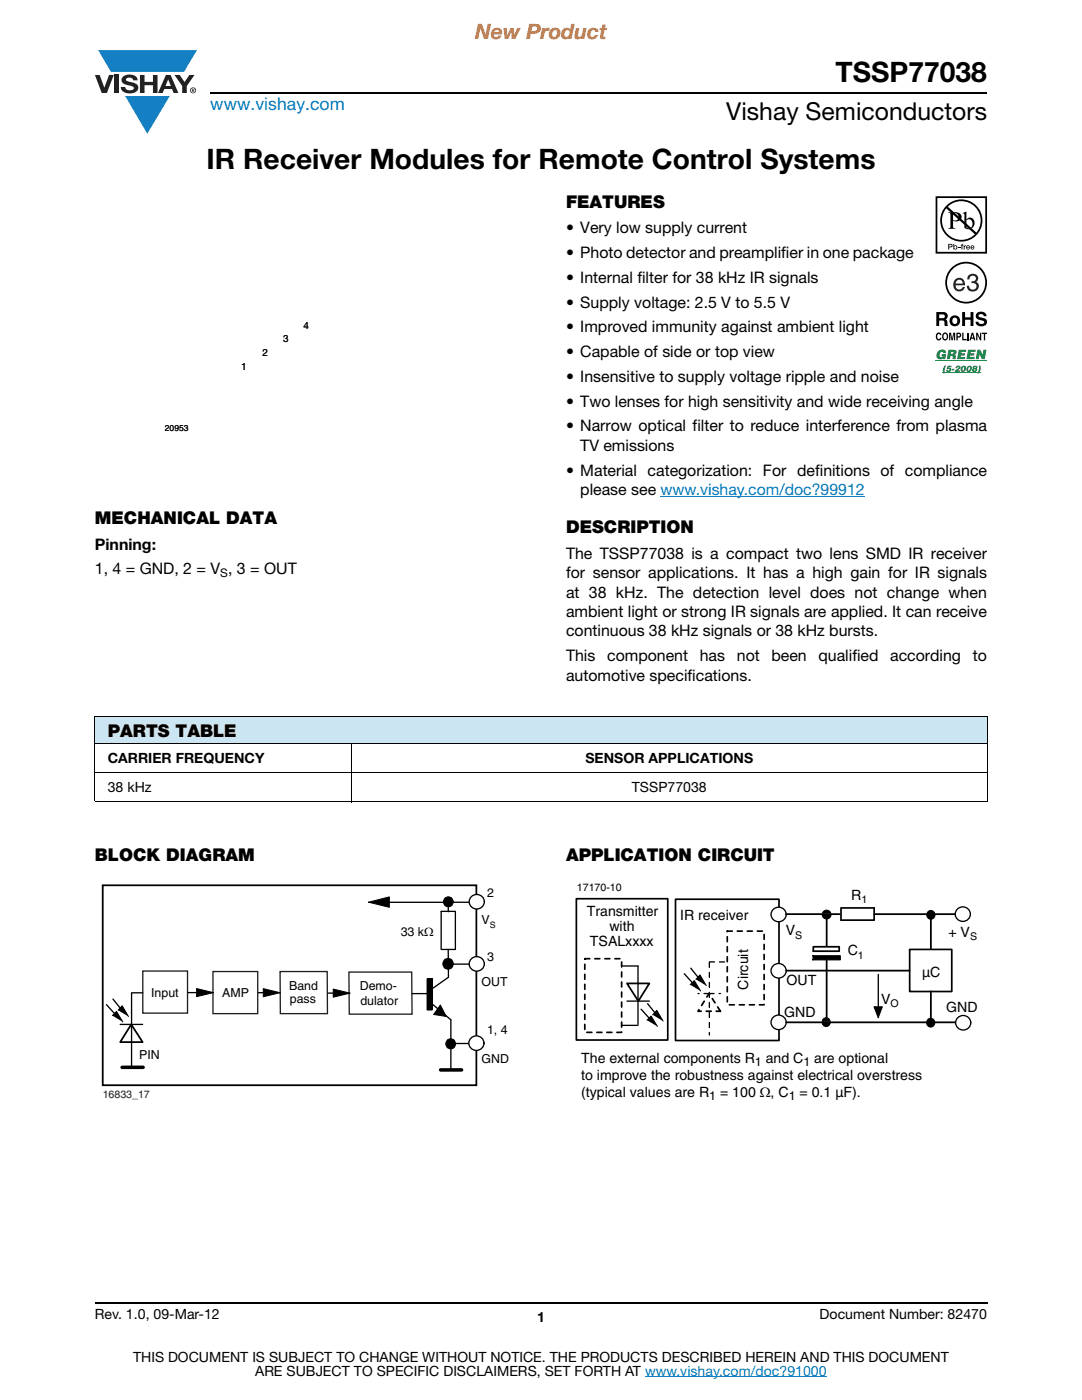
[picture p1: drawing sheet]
<svg xmlns="http://www.w3.org/2000/svg" width="216mm" height="279mm" viewBox="0 0 216 279" stroke-linecap="round" stroke-linejoin="round" font-family="sans-serif">
<g fill="#147fc3">
<path d="M19.6 10h19.7l-2.6 4.3h-1.1h-13.5z"/>
<path d="M25 19.2h8.9l-4.5 7.5z"/>
</g>
<g fill="#231f20">
<path d="M18.9 15h1l.9 2.5 1-2.5h.9l-1.4 3.6h-1z"/>
<path d="M22.9 15h.9v3.6h-.9z"/>
<path d="M24.6 15.3a2.1 2.1 0 0 1 2.8 .3l.1 .4h-.9a.79 .79 0 0 0-.7-.5 .79 .79 0 0 0-.8 .4l.3 .3 1 .2a1.08 1.08 0 0 1 1.2 1 1.08 1.08 0 0 1-1.1 1.2 1.73 1.73 0 0 1-2.4-1.2h.9a.96 .96 0 0 0 .8 .6 .96 .96 0 0 0 .9-.4 1.31 1.31 0 0 0-1.2-.6 1.03 1.03 0 0 1-1.1-.6 1.03 1.03 0 0 1 .2-1.1z"/>
<path d="M27.9 15h.9v1.3h1.7v-1.3h.9v3.6h-.9v-1.6h-1.7v1.6h-.9z"/>
<path d="M34.8 15h1.1l.9 1.4 1-1.4h1l-1.5 2.2v1.4h-.9v-1.4z"/>
<path d="M33.6 15.9l.5 1.3h-1.1zM33.1 15l-1.6 3.6h1l.3-.8h1.5l.3 .8h1l-1.6-3.6z"/>
<path d="M38.1 18a.46 .46 0 0 1 .9 0 .46 .46 0 0 1-.9 0zM37.9 18a.6 .6 0 0 0 1.2 0 .6 .6 0 0 0-1.2 0z"/>
<path d="M38.4 17.8h.2v.2h-.2zM38.3 17.7v.7h.1v-.3l.4 .3-.2-.3 .2-.2-.1-.2z"/>
</g>
<path d="M42 18.6h155M18.9 260h178.1" fill="none" stroke="#000" stroke-width=".36"/>
<path d="M131.8 99h40.8M128.7 274.8h36.3" fill="none" stroke="#007ec4" stroke-width=".2"/>
<g fill="#fff">
<path d="M32.9 46.9h56.1v39.5h-56.1z"/>
<path d="M186.7 39.2h10.3v35.3h-10.3z"/>
</g>
<g fill="#000">
<path d="M186.9 66.6l.4-.2h.3l.2 .5-.6-.2a.66 .66 0 0 0 .1 1l.3-.3h.2a.54 .54 0 0 1-.4 .6 .54 .54 0 0 1-.6-.5zM189.4 66.4h.4l.2 1.2 .2-1.2h.4v1.5h-.3v-1.3l-.2 1.3h-.2l-.3-1.3v1.3h-.2zM192 66.4h.3v1.2h.6v.3h-.9zM192 62.3h.6v1h1.1v-1h.5v2.8h-.5v-1.3h-1.1v1.3h-.6zM193 66.4h.3v1.5h-.3zM195 62.4a1.15 1.15 0 0 1 1.9 .7h-.6v-.2a.68 .68 0 0 0-1-.1v.4l.2 .1a1.29 1.29 0 0 1 1.5 .9 1.17 1.17 0 0 1-1.2 .9 1.17 1.17 0 0 1-1.1-.9h.5l.1 .2a.67 .67 0 0 0 1.1-.1l-.3-.3-.5-.1a.82 .82 0 0 1-.9-.5 .82 .82 0 0 1 .3-1zM194.8 66.4h.3l.5 1.1v-1.1h.2v1.5h-.3l-.5-1.1v1.1h-.2zM195.9 66.4h1.1v.3h-.4v1.2h-.3v-1.2h-.4z"/>
<path d="M189 56.4a3.8 3.8 0 0 1 7.6 0 3.8 3.8 0 0 1-7.6 0zM188.6 56.4a4.2 4.2 0 0 0 8.4 0 4.2 4.2 0 0 0-8.4 0z"/>
<path d="M187.4 62.8v.7h.9a.39 .39 0 0 0 .1-.7zM186.8 62.3h1.4a.79 .79 0 0 1 .8 .4 .79 .79 0 0 1-.1 .9l-.2 .1a.98 .98 0 0 1 .4 1.2l.1 .2h-.7l-.2-1.1h-.9v1.1h-.6z"/>
<path d="M188.4 66.7a.64 .64 0 0 0 .2 1l.1-.1a.64 .64 0 0 0-.1-1zM188.2 66.5l.2-.1a.56 .56 0 0 1 .7 .3 .82 .82 0 0 1-.5 1.3l-.2-.1a.89 .89 0 0 1-.2-1.4z"/>
<path d="M190.3 63.5a.63 .63 0 0 0-.3 .7 .63 .63 0 0 0 .8 .4 .63 .63 0 0 0 .2-.8 .63 .63 0 0 0-.7-.3zM189.5 64a1.09 1.09 0 0 1 2.1 0 1.09 1.09 0 0 1-2.1 0z"/>
<path d="M191.1 66.7v.4l.4-.1v-.3zM190.8 66.4h.6a.5 .5 0 0 1 .4 .5 .5 .5 0 0 1-.4 .5h-.3v.5h-.3z"/>
<path d="M194 66.7l-.1 .6h.3zM193.9 66.4h.3l.4 1.5h-.3v-.3h-.5l-.1 .3h-.3z"/>
</g>
<g fill="#231f20">
<path d="M193.3 54.9a1.07 1.07 0 0 1 1.3-.2 1.07 1.07 0 0 1 .5 1.2l-.4 .4a1.06 1.06 0 0 1 .5 1.4 1.06 1.06 0 0 1-1.4 .5l-.2-.1a1.02 1.02 0 0 1-.7-1.1h.5a.71 .71 0 0 0 .9 .8 .71 .71 0 0 0 .3-1.2l-.7-.1v-.4a.59 .59 0 0 0 .8-.4 .59 .59 0 0 0-.6-.7 .66 .66 0 0 0-.7 .8h-.4z"/>
<path d="M190.9 56.1l-.2 .5h1.4a.7 .7 0 0 0-.4-.7 .7 .7 0 0 0-.8 .2zM190.7 55.7a1.18 1.18 0 0 1 1.4-.1 1.18 1.18 0 0 1 .5 1.3h-1.9a.73 .73 0 0 0 .5 .9 .73 .73 0 0 0 .9-.5h.4a1.21 1.21 0 0 1-1.6 .8 1.21 1.21 0 0 1-.6-1.7z"/>
</g>
<g fill="#000">
<path d="M191.2 49.3h.4v.1h-.4zM191.9 48.7h.3l-.2 .2 .2 .1v.1h-.2v.7h-.1v-.7h-.2zM192.3 49h.2v.1l.3-.1v.1l-.3 .1v.6h-.2z"/>
<path d="M187 39.5h9.6v10.8h-9.6zM186.7 39.2v11.4h10.3v-11.4z"/>
<path d="M189.1 41.3a3.9 3.9 0 0 1 5.3-.2 3.9 3.9 0 0 1 .4 5.3zM188.8 41.6l5.7 5.2a3.9 3.9 0 0 1-5.3 .1 3.9 3.9 0 0 1-.4-5.3zM187.6 44a4.2 4.2 0 0 0 8.4 0 4.2 4.2 0 0 0-8.4 0z"/>
<path d="M189.4 48.8v.4h.4v-.3zM189.2 48.7h.7l.2 .3-.2 .3-.5 .1v.4h-.2z"/>
<path d="M190.2 42.6v1.3a.75 .75 0 0 0 1.1-.6 .75 .75 0 0 0-1.1-.7zM189.2 42.4a2.81 2.81 0 0 1 2.4 .3 .97 .97 0 0 1 0 1.2 .97 .97 0 0 1-1.2 .2h-.2v1.1v.2l.5 .3h-1.5l.3-.2 .1-.3v-2.3v-.3z"/>
<path d="M190.4 49.4a.26 .26 0 0 0 .5 0 .26 .26 0 0 0-.5 0zM190.2 48.7h.2v.4a.38 .38 0 0 1 .5 0 .38 .38 0 0 1 0 .6 .38 .38 0 0 1-.5 0l-.2 .1z"/>
<path d="M192.8 44v1.3l.2 .2a.72 .72 0 0 0 .8-.1 .72 .72 0 0 0 .3-.7 .72 .72 0 0 0-.4-.8 .72 .72 0 0 0-.9 .1zM192.1 42.5l.7-.3v1.6a.89 .89 0 0 1 1.1-.3 .89 .89 0 0 1 .6 1 1.23 1.23 0 0 1-.7 1.2 1.23 1.23 0 0 1-1.4-.2v-2.7z"/>
<path d="M193 49.2v.1h.4l-.2-.2zM193 49h.4l.2 .4h-.6v.2l.5-.1a.42 .42 0 0 1-.6 .2 .42 .42 0 0 1 .1-.7z"/>
<path d="M193.9 49.2l-.1 .1h.4l-.2-.2zM193.8 49h.5l.1 .4h-.6l.1 .2 .5-.1a.42 .42 0 0 1-.7 .2 .42 .42 0 0 1 .1-.7z"/>
</g>
<path d="M186.7 71.9h10.3" fill="none" stroke="#0d803f" stroke-width=".2"/>
<g fill="#0d803f">
<path d="M187.2 70.1a.91 .91 0 0 1 .9-.3 .91 .91 0 0 1 .7 .6h-.6l-.3-.2a.56 .56 0 0 0-.4 .5 .56 .56 0 0 0 .3 .6l.3-.3h-.2v-.4h.9l-.2 1.1h-.4v-.2a.82 .82 0 0 1-1.1 0 .82 .82 0 0 1-.1-1.1z"/>
<path d="M191.3 69.8h1.5v.4h-1v.3h.8l-.1 .4h-.8v.3h.9l-.1 .5h-1.5z"/>
<path d="M193.2 69.8h1.5l-.1 .4h-.9v.3h.7v.4h-.8l-.1 .3h1l-.1 .5h-1.6z"/>
<path d="M195 69.8h.6l.5 1 .1-1h.6l-.3 1.9h-.6l-.5-1-.1 1h-.6z"/>
<path d="M188.5 73h.3l-.3 .7v.8h-.3v-.8z"/>
<path d="M189.1 73h.8l-.1 .3h-.5l-.1 .2h.5a.52 .52 0 0 1-.2 .7 .52 .52 0 0 1-.7-.3l.5 .1 .2-.2-.2-.2-.4 .1z"/>
<path d="M190 73.6h.4v.3h-.5z"/>
<path d="M190.8 73.2a.5 .5 0 0 1 .5-.2 .5 .5 0 0 1 .4 .4l-.7 .5h.6l-.1 .3h-1l.8-.8-.1-.2-.2 .3h-.4z"/>
<path d="M189.8 70.2l-.1 .4h.5l.1-.2-.1-.1zM189.3 69.8l1.5 .1a.54 .54 0 0 1-.3 .9l.2 .2v.7h-.6v-.5l-.3-.2h-.1l-.2 .7h-.6z"/>
<path d="M192.2 73.3l-.2 .5 .2 .2 .2-.5-.1-.3zM191.9 73.1a.51 .51 0 0 1 .8 .2 .66 .66 0 0 1-.2 .7 .66 .66 0 0 1-.8 0v-.4z"/>
<path d="M193.3 73.3l-.1 .5 .1 .2 .3-.5-.2-.3zM193.1 73.1a.51 .51 0 0 1 .8 .2 .66 .66 0 0 1-.2 .7 .66 .66 0 0 1-.8 0l-.1-.4z"/>
</g>
<path d="M188 74.4h7.7" fill="none" stroke="#0d803f" stroke-width=".2"/>
<g fill="#0d803f">
<path d="M195.3 73h.3l.1 .8a.72 .72 0 0 1-.7 .7l.3-.8z"/>
<path d="M194.5 73.3l-.1 .2 .2-.1 .1-.1zM194.4 73.7v.3l.2-.1v-.2zM194.2 73.1a.52 .52 0 0 1 .8 .2l-.2 .3 .2 .2a.55 .55 0 0 1-.5 .4 .55 .55 0 0 1-.6-.4l.3-.2-.1-.3z"/>
</g>
<path d="M18.9 142.9h178.1v5.5h-178.1z" fill="#cce5f3"/>
<path d="M18.9 142.9h178.1M18.9 148.4h178.1M18.9 154.2h178.1M18.9 143v16.9M70.2 148.3v11.8M197 143v16.9M18.9 160h178.1" fill="none" stroke="#000" stroke-width=".2"/>
<path d="M20.3 176.5h81.3v43.2h-81.3z" fill="#fff"/>
<path d="M82.2 198.3h3.1M89.4 189.6l.1 5.4-3.6 2.5M89.4 192.4h4.2M89.5 180.1h4.2M85.9 200.1l4.1 3.4v9.7M90 208.3h4.2" fill="none" stroke="#000" stroke-width=".26"/>
<path d="M85.2 195.3h1v6.3h-1z" fill="#000"/>
<g fill="none" stroke="#000" stroke-width=".2">
<path d="M73.5 180.1l4.2-1.1v2.1zM85.2 195.3h1v6.3h-1zM87.9 200.6l1.1 2.2-2.5-.3z"/>
<circle cx="89.4" cy="180" r=".99"/>
<circle cx="89.9" cy="208.3" r=".99"/>
</g>
<g fill="#000">
<path d="M87.9 200.6l1.1 2.2-2.5-.3z"/>
<path d="M73.5 180.1l4.2-1.1v2.1z" fill-rule="evenodd"/>
<circle cx="89.4" cy="180" r=".99"/>
<circle cx="89.4" cy="192.4" r=".99"/>
<circle cx="89.9" cy="208.3" r=".99"/>
</g>
<circle cx="89.4" cy="192.4" r=".99" fill="none" stroke="#000" stroke-width=".34"/>
<path d="M69.6 194h12.6v8.4h-12.5z" fill="none" stroke="#201d1e" stroke-width=".26"/>
<path d="M20.5 176.7h74.6v39.9h-74.6z" fill="none" stroke="#000" stroke-width=".35"/>
<circle cx="95.2" cy="192.3" r="1.48" fill="#fff"/>
<circle cx="95.2" cy="192.3" r="1.48" fill="none" stroke="#000" stroke-width=".26"/>
<circle cx="95.2" cy="179.9" r="1.48" fill="#fff"/>
<circle cx="95.2" cy="179.9" r="1.48" fill="none" stroke="#000" stroke-width=".26"/>
<path d="M42.5 193.9h8.9v8.4h-8.9zM55.9 193.9h9.4v8.4h-9.4z" fill="none" stroke="#201d1e" stroke-width=".26"/>
<circle cx="95.1" cy="208.2" r="1.48" fill="#fff"/>
<g fill="none" stroke="#000" stroke-width=".26">
<path d="M22.5 199.4l1.6 1.9M26.3 198.2v14.5M26.3 198.1h2.2M37.5 198.1h2.6M51.6 198.1h2.5M65.5 198.2h2.5M76.9 180.1h12.6M89.4 180.1v1.9M90.9 181.9h-2.9v7.6M90.9 181.9v7.6h-2.7M21.2 200.5l1.7 1.8M24 204.4h4.5"/>
<circle cx="95.1" cy="208.2" r="1.48"/>
</g>
<path d="M28.5 193.8h8.9v8.4h-8.9z" fill="none" stroke="#201d1e" stroke-width=".26"/>
<path d="M39.2 197.3l3.4 .8-3.4 .8zM52.5 197.3l3.4 .8-3.4 .8zM66.5 197.4l3.4 .8-3.4 .8zM22.4 202.7l.8-.8 1.3 2M23.6 201.6l.8-.9 1.2 2.2M24.4 213h4.2M87.9 213.5h4.2" fill="none" stroke="#000" stroke-width=".2"/>
<path d="M24.4 213h4.2M87.9 213.5h4.2" fill="none" stroke="#000" stroke-width=".71"/>
<path d="M26.2 204.4l2.3 3.6h-4.5z" fill="none" stroke="#000" stroke-width=".35"/>
<g fill="#000">
<path d="M23.2 201.9l1.3 2-2.1-1.2zM24.4 200.7l1.2 2.2-2-1.3z"/>
<path d="M39.2 197.3l3.4 .8-3.4 .8z" fill-rule="evenodd"/>
<path d="M52.5 197.3l3.4 .8-3.4 .8z" fill-rule="evenodd"/>
<path d="M66.5 197.4l3.4 .8-3.4 .8z" fill-rule="evenodd"/>
</g>
<path d="M114.8 176h80.3v44.2h-80.3z" fill="#fff"/>
<path d="M141.5 198.3h2.2M141.5 198.3h-2.2M141.5 192.1v14.5M141.6 192h3.6" fill="none" stroke="#000" stroke-width=".26" stroke-dasharray="1 1"/>
<path d="M141.5 198.3l2.2 3.5h-4.4z" fill="none" stroke="#000" stroke-width=".35" stroke-dasharray="1 1"/>
<g fill="#000">
<path d="M138.5 195.7l1.3 2.1-2.1-1.3zM139.7 194.6l1.2 2.1-2-1.3zM129.9 202.8l1.3 2.1-2.1-1.3zM131.1 201.6l1.2 2.2-2.1-1.3z"/>
<path d="M162.2 190.7h5.5v.9h-5.5z" fill-rule="evenodd"/>
<circle cx="164.9" cy="182.5" r=".88"/>
<circle cx="164.8" cy="204" r=".85"/>
</g>
<g fill="none" stroke="#000" stroke-width=".2">
<path d="M137.7 196.5l.8-.8 1.3 2.1M138.9 195.4l.8-.8 1.2 2.1M162.2 190.7h5.5v.9h-5.5zM129.1 203.6l.8-.8 1.3 2.1M130.2 202.5l.9-.9 1.2 2.2"/>
<circle cx="164.9" cy="182.5" r=".88"/>
<circle cx="164.8" cy="204" r=".85"/>
</g>
<path d="M125.1 199.8h4.5M127.3 192.9v11.5M136.5 194.3l1.7 1.9M137.8 193.2l1.6 2M124.1 204.6h3.2M127.9 201.4l1.7 1.9M129.2 200.3l1.6 1.9" fill="none" stroke="#000" stroke-width=".26"/>
<path d="M125.1 196.3h4.5l-2.2 3.5zM162.3 188.9v.9h5.1M162.4 188.9h5M165 182.3v6.5M167.4 188.9v.9" fill="none" stroke="#000" stroke-width=".35"/>
<path d="M134.8 179.5h20.6v28.2h-20.6zM167.8 181.2h6.6v2.4M167.8 181.3v2.3h6.6" fill="none" stroke="#000" stroke-width=".34"/>
<path d="M145.1 185.8h7.4v14.7h-7.4z" fill="none" stroke="#000" stroke-width=".34" stroke-dasharray="1 1"/>
<circle cx="155.4" cy="193.7" r="1.48" fill="#fff"/>
<circle cx="155.4" cy="193.7" r="1.48" fill="none" stroke="#000" stroke-width=".26"/>
<circle cx="155.4" cy="204" r="1.48" fill="#fff"/>
<circle cx="155.4" cy="204" r="1.48" fill="none" stroke="#000" stroke-width=".26"/>
<circle cx="155.4" cy="182.5" r="1.48" fill="#fff"/>
<circle cx="155.4" cy="182.5" r="1.48" fill="none" stroke="#000" stroke-width=".26"/>
<path d="M156.8 182.4h10.7z" fill="#fff"/>
<path d="M156.8 182.4h10.7" fill="none" stroke="#000" stroke-width=".35"/>
<path d="M156.9 204h33.8z" fill="#fff"/>
<path d="M156.9 204h33.8" fill="none" stroke="#000" stroke-width=".35"/>
<path d="M164.9 191.1v12.6z" fill="#fff"/>
<path d="M164.9 191.1v12.6" fill="none" stroke="#000" stroke-width=".35"/>
<path d="M174.5 182.4h16.2z" fill="#fff"/>
<path d="M174.5 182.4h16.2" fill="none" stroke="#000" stroke-width=".35"/>
<path d="M156.9 193.7h24.6z" fill="#fff"/>
<path d="M156.9 193.7h24.6" fill="none" stroke="#000" stroke-width=".35"/>
<path d="M181.5 189.5h8.4v8.4h-8.4z" fill="none" stroke="#000" stroke-width=".34"/>
<path d="M124.2 192.8h3.2" fill="none" stroke="#000" stroke-width=".26"/>
<path d="M185.7 182.4v7z" fill="#fff"/>
<path d="M185.7 182.4v7" fill="none" stroke="#000" stroke-width=".35"/>
<path d="M185.7 197.8v6.2z" fill="#fff"/>
<path d="M185.7 197.8v6.2" fill="none" stroke="#000" stroke-width=".35"/>
<g fill="#000">
<circle cx="185.7" cy="182.6" r=".85"/>
<circle cx="185.7" cy="204.1" r=".85"/>
</g>
<g fill="none" stroke="#000" stroke-width=".2">
<circle cx="185.7" cy="182.6" r=".85"/>
<circle cx="185.7" cy="204.1" r=".85"/>
</g>
<circle cx="192.1" cy="182.4" r="1.48" fill="#fff"/>
<circle cx="192.1" cy="182.4" r="1.48" fill="none" stroke="#000" stroke-width=".26"/>
<circle cx="192.2" cy="204.1" r="1.48" fill="#fff"/>
<g fill="none" stroke="#000" stroke-width=".26">
<path d="M175.3 194.5v6.9"/>
<circle cx="192.2" cy="204.1" r="1.48"/>
</g>
<path d="M174.4 200.9h1.7l-.8 2.2z" fill-rule="evenodd" fill="#000"/>
<path d="M174.4 200.9h1.7l-.8 2.2z" fill="none" stroke="#000" stroke-width=".2"/>
<path d="M115 179.4h18.2v28.2h-18.2z" fill="none" stroke="#000" stroke-width=".34"/>
<path d="M116.7 191.3h7.3v14.7h-7.3z" fill="none" stroke="#000" stroke-width=".34" stroke-dasharray="1 1"/>
<g font-size="5.6">
<text x="166.7" y="16.4">TSSP77038</text>
<text x="41.2" y="33.8">IR Receiver Modules for Remote Control Systems</text>
</g>
<text font-size="4.9" x="144.9" y="24">Vishay Semiconductors</text>
<text font-size="4.2" fill="#f06b12" x="94.8" y="7.8">New Product</text>
<text font-size="3.5" fill="#007ec4" x="42" y="21.9">www.vishay.com</text>
<g font-size="3.5">
<text x="112.9" y="41.5">FEATURES</text>
<text x="18.9" y="104.6">MECHANICAL DATA</text>
<text x="112.9" y="106.4">DESCRIPTION</text>
<text x="21.5" y="147">PARTS TABLE</text>
<text x="18.9" y="171.9">BLOCK DIAGRAM</text>
<text x="112.9" y="171.9">APPLICATION CIRCUIT</text>
</g>
<g font-size="3.2">
<text x="112.9" y="46.6">• Very low supply current</text>
<text x="112.9" y="51.5">• Photo detector and preamplifier in one package</text>
<text x="112.9" y="56.5">• Internal filter for 38 kHz IR signals</text>
<text x="112.9" y="61.4">• Supply voltage: 2.5 V to 5.5 V</text>
<text x="112.9" y="66.3">• Improved immunity against ambient light</text>
<text x="112.9" y="71.3">• Capable of side or top view</text>
<text x="112.9" y="76.2">• Insensitive to supply voltage ripple and noise</text>
<text x="112.9" y="81.2">• Two lenses for high sensitivity and wide receiving angle</text>
<text x="112.9" y="86.1">• Narrow optical filter to reduce interference from plasma</text>
<text x="115.8" y="90">TV emissions</text>
<text x="112.9" y="94.9">• Material categorization: For definitions of compliance</text>
<text x="115.8" y="98.8">please see www.vishay.com/doc?99912</text>
<text x="18.9" y="109.7">Pinning:</text>
<text x="112.9" y="111.5">The TSSP77038 is a compact two lens SMD IR receiver</text>
<text x="18.9" y="114.6">1, 4 = GND, 2 = V , 3 = OUT</text>
<text x="112.9" y="115.4">for sensor applications. It has a high gain for IR signals</text>
<text x="112.9" y="119.3">at 38 kHz. The detection level does not change when</text>
<text x="112.9" y="123.1">ambient light or strong IR signals are applied. It can receive</text>
<text x="112.9" y="127">continuous 38 kHz signals or 38 kHz bursts.</text>
<text x="112.9" y="132">This</text>
<text x="121.2" y="132">component</text>
<text x="139.6" y="132">has</text>
<text x="147" y="132">not</text>
<text x="154" y="132">been</text>
<text x="163.3" y="132">qualified</text>
<text x="177.6" y="132">according</text>
<text x="194.1" y="132">to</text>
<text x="112.9" y="135.8">automotive specifications.</text>
</g>
<g font-size="2.8">
<text x="21.5" y="152.2">CARRIER FREQUENCY</text>
<text x="116.8" y="152.2">SENSOR APPLICATIONS</text>
<text x="21.5" y="158">38 kHz</text>
<text x="126.1" y="158">TSSP77038</text>
<text x="169.9" y="179.6">R</text>
<text x="117.1" y="182.8">Transmitter</text>
<text x="121.6" y="185.8">with</text>
<text x="135.7" y="183.6">IR receiver</text>
<text x="117.7" y="188.8">TSALxxxx</text>
<text x="156.8" y="186.6">V</text>
<text x="169.1" y="190.7">C</text>
<text x="189.2" y="186.9">+ V</text>
<text x="149.3" y="197.5" transform="rotate(-90 149.3 197.5)">Circuit</text>
<text x="156.9" y="196.7">OUT</text>
<text x="184" y="195">µC</text>
<text x="156.5" y="202.9">GND</text>
<text x="175.8" y="200.3">V</text>
<text x="188.8" y="202">GND</text>
<text x="116" y="212.1">The external components R</text>
<text x="116" y="215.5">to improve the robustness against electrical overstress</text>
<text x="152.8" y="212.1">and C</text>
<text x="162.5" y="212.1">are optional</text>
<text x="116" y="218.8">(typical values are R</text>
<text x="143.7" y="218.8">= 100 Ω, C</text>
<text x="159.5" y="218.8">= 0.1 µF).</text>
<text x="18.9" y="263.3">Rev. 1.0, 09-Mar-12</text>
<text x="107.2" y="263.8">1</text>
<text x="163.6" y="263.3">Document Number: 82470</text>
<text x="26.5" y="271.7">THIS DOCUMENT IS SUBJECT TO CHANGE WITHOUT NOTICE. THE PRODUCTS DESCRIBED HEREIN AND THIS DOCUMENT</text>
<text x="50.9" y="274.6">ARE SUBJECT TO SPECIFIC DISCLAIMERS, SET FORTH AT www.vishay.com/doc?91000</text>
</g>
<g font-size="2.5">
<text x="97.2" y="179.1">2</text>
<text x="96.1" y="184.5">V</text>
<text x="80" y="186.9">33 kΩ</text>
<text x="97.2" y="191.8">3</text>
<text x="57.7" y="197.5">Band</text>
<text x="71.8" y="197.6">Demo-</text>
<text x="96.1" y="196.7">OUT</text>
<text x="30.2" y="198.9">Input</text>
<text x="44.3" y="198.9">AMP</text>
<text x="57.8" y="200.3">pass</text>
<text x="71.9" y="200.6">dulator</text>
<text x="97.2" y="206.3">1, 4</text>
<text x="27.8" y="211.4">PIN</text>
<text x="96.1" y="212.2">GND</text>
<text x="150.6" y="212.8">1</text>
<text x="160.3" y="212.8">1</text>
<text x="141.5" y="219.5">1</text>
<text x="157.4" y="219.5">1</text>
</g>
<text font-size="2.4" x="44" y="115.2">S</text>
<g font-size="2.1">
<text x="115.1" y="177.8">17170-10</text>
<text x="171.9" y="180.3">1</text>
<text x="158.7" y="187.3">S</text>
<text x="171.2" y="191.4">1</text>
<text x="193.6" y="187.6">S</text>
<text x="177.7" y="201">O</text>
</g>
<text font-size="2.1" fill="#201d1e" x="20.5" y="219.2">16833_17</text>
<g font-size="2">
<text x="60.5" y="65.7">4</text>
<text x="52.4" y="71">2</text>
<text x="56.5" y="68.3">3</text>
<text x="48.1" y="73.8">1</text>
</g>
<text font-size="1.8" x="97.7" y="185.2">S</text>
<text font-size="1.7" x="32.9" y="86">20953</text>
</svg>
